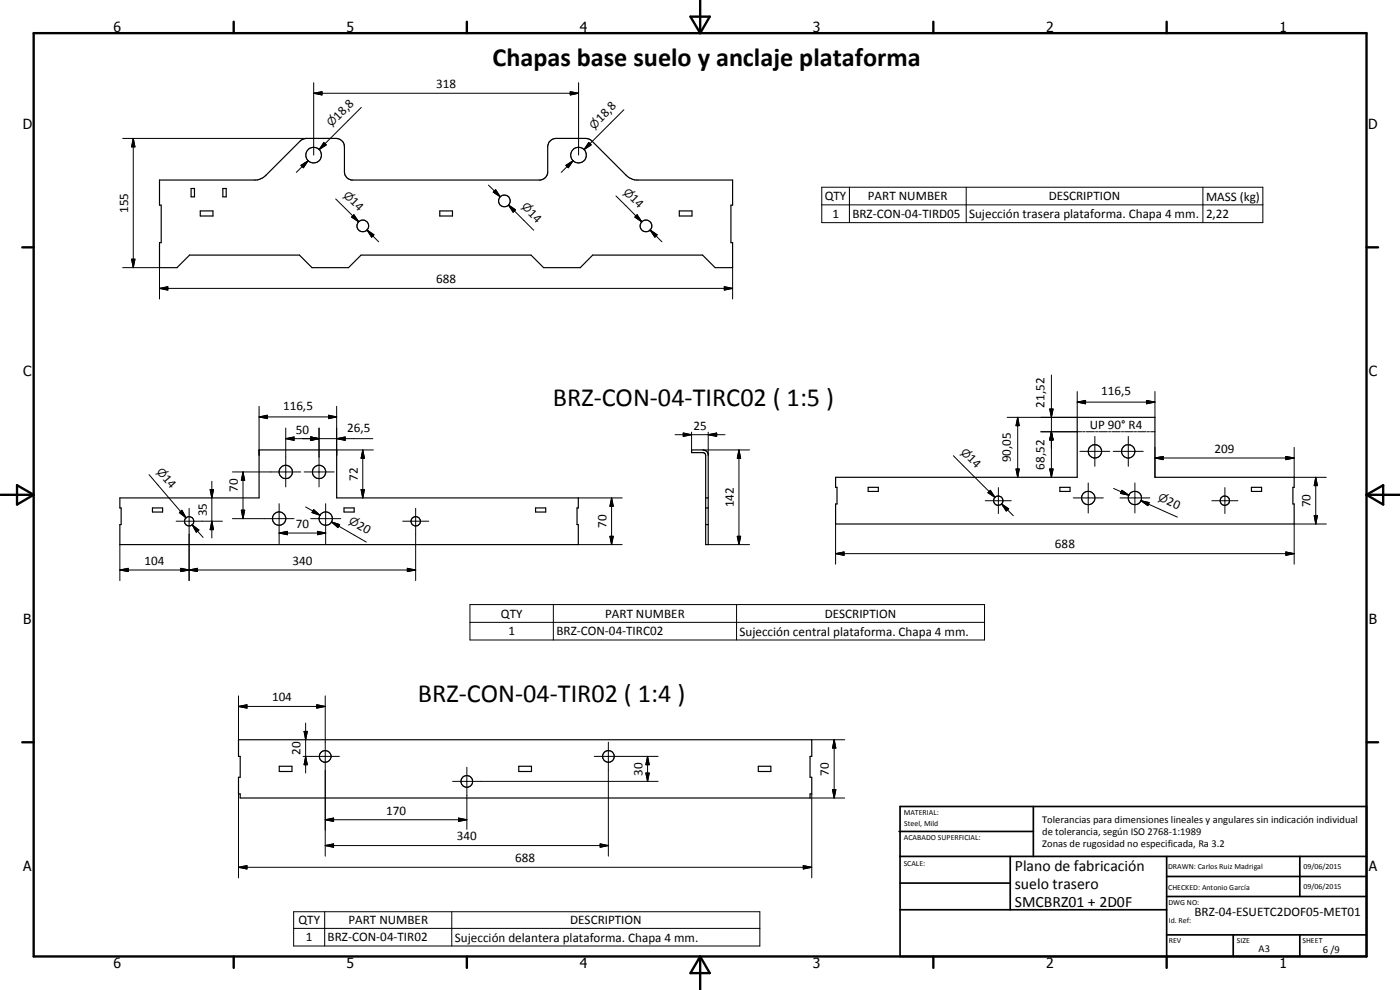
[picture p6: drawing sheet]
<svg xmlns="http://www.w3.org/2000/svg" width="420mm" height="297mm" viewBox="0 0 420 297" stroke-linecap="round" stroke-linejoin="round" font-family="sans-serif">
<g fill="none" stroke="#000" stroke-width=".35">
<path d="M47.9 54h29.4l1.3-.5 1.2-.9 10.9-10.7 1.2-.4h9a2.52 2.52 0 0 1 2.5 2.6v7.5a2.47 2.47 0 0 0 2.1 2.4h56.7a2.53 2.53 0 0 0 2.2-2.1v-7.8a2.59 2.59 0 0 1 2.5-2.6h8.9l1.3 .4 10.8 10.7 1.2 .9 1.3 .5h29.5v7.6h-.5v11.2h.5v7.5h-5.3l-3.7-3.8h-33l-3.8 3.8h-11l-3.7-3.8h-51l-3.8 3.8h-11l-3.7-3.8h-33l-3.8 3.8h-5.2v-7.5h.5v-11.2h-.5zM57.4 56.6h1v2.5h-1zM66.9 56.6h1v2.5h-1zM60.1 63.3h3.8v1.5h-3.8zM132 63.3h3.8v1.5h-3.8zM203.9 63.3h3.8v1.5h-3.8zM207.5 135l4 .1a1.39 1.39 0 0 1 1 1.2v27.1h-.7v-26.8l-.1-.4-.6-.4h-3.6zM36 149.4h41.8v-14.4h23.2v14.4h72.6v3h-.4v5h.4v6h-137.6v-6h.4v-5h-.4zM45.8 152.4h3v1.2h-3zM103.2 152.4h3.1v1.2h-3.1zM160.7 152.4h3.1v1.2h-3.1zM211.8 149.4h.7"/>
<path d="M211.8 152.4h.7M211.8 157.4h.7M250.8 143.2h72.5v-18h23.3v18h41.8v3h-.4v5h.4v6h-137.6v-6h.4v-5h-.4zM260.6 146.2h3v1.2h-3zM318.1 146.2h3v1.2h-3zM375.6 146.2h3v1.2h-3zM71.6 222h172v4.9h-.5v6.3h.5v5h-.5v1.2h-171v-1.2h-.5v-5h.5v-6.3h-.5zM83.8 229.9h3.8v1.6h-3.8zM155.7 229.9h3.8v1.6h-3.8zM227.6 229.9h3.7v1.6h-3.7z"/>
<circle cx="94.1" cy="46.5" r="2.35"/>
<circle cx="173.6" cy="46.5" r="2.35"/>
<circle cx="108.9" cy="67.8" r="1.77"/>
<circle cx="151.4" cy="60.3" r="1.76"/>
<circle cx="193.9" cy="67.8" r="1.76"/>
<circle cx="328.6" cy="135.4" r="2.01"/>
<circle cx="338.6" cy="135.4" r="2"/>
<circle cx="56.8" cy="156.4" r="1.4"/>
<circle cx="83.8" cy="155.6" r="2.01"/>
<circle cx="85.8" cy="141.6" r="2.01"/>
<circle cx="95.8" cy="141.6" r="2.01"/>
<circle cx="97.8" cy="155.6" r="2"/>
<circle cx="124.8" cy="156.4" r="1.4"/>
<circle cx="299.6" cy="150.2" r="1.39"/>
<circle cx="326.6" cy="149.4" r="2"/>
<circle cx="340.6" cy="149.4" r="2.01"/>
<circle cx="367.6" cy="150.2" r="1.4"/>
<circle cx="97.6" cy="226.9" r="1.74"/>
<circle cx="140.1" cy="234.4" r="1.76"/>
<circle cx="182.6" cy="227" r="1.75"/>
</g>
<g fill="none" stroke="#000" stroke-width=".3">
<path d="M94.1 28l2.5-.5v1zM94.1 28h79.5M94.1 24.8v21.7M108.4 32.2l-12.6 12.7M171.1 27.5l2.5 .5-2.5 .5zM173.6 24.8v21.7M187.2 32.9l-11.9 12M36.8 41.5h55.1M40 41.5l.5 2.6h-1zM40 41.5v38.8M90.3 49.6l2.2-1.4-1.5 2.1zM92.5 48.2l-3.6 3.5"/>
<path d="M97.2 42.8l.7 .7-2.1 1.4zM100.7 59.7l6.9 6.8M146.6 55.5l3.5 3.6M148 57.7l.7-.8 1.4 2.2zM148.7 56.9l1.4 2.2-2.1-1.4zM169.8 49.6l2.2-1.4-1.5 2.1zM172 48.2l-3.6 3.5M176.7 42.8l.7 .7-2.1 1.4zM184.9 58.8l7.7 7.7M246.6 56.2h132.4v10.6h-132.4zM254.9 56.2v10.6M290 56.2v10.6"/>
<path d="M361 56.2v10.6M39.5 77.8h1l-.5 2.5zM106.2 64.4l1.4 2.1-2.1-1.3zM110.1 69l2.1 1.4-.7 .8zM110.1 69l3.6 3.6M152.6 61.5l2.1 1.4-.7 .8zM152.6 61.5l7.6 7.6M190.9 64.8l1.7 1.7M191.2 64.4l1.4 2.1-2.1-1.3zM195.1 69l2.1 1.4-.7 .8zM195.1 69l3.6 3.6M246.6 61.5h132.4"/>
<path d="M36.8 80.3h11.1v9.4M47.9 86.5l2.5-.5v1zM47.9 86.5h172M217.4 86l2.5 .5-2.5 .5zM219.9 80.3v9.4M315.5 112.5v30.7M323.3 117.5v7.7h-21.1M346.6 117.5v7.7M77.8 125.1l2.5-.5v1zM77.8 125.1h23.2M77.8 121.9v14.7M85.8 131.6l2.5-.5v1z"/>
<path d="M85.8 128.4v17.7M85.8 131.6h26.1M93.2 131.1l2.5 .5-2.5 .5zM95.7 128.4v17.7M98.6 124.6l2.4 .5-2.4 .5zM101 131.6l2.6-.5v1zM101 135h11M101 121.9v14.7M108.9 135l.5 2.5h-1zM108.9 135v14.4M202.6 130.4h15M205.1 129.9l2.4 .5-2.4 .5z"/>
<path d="M207.5 129.7v6.1M211 135h13.9M212.5 130.4l2.6-.5v1zM212.5 129.7v6.9M221.8 135l.5 2.5h-1zM221.8 135v28.4M286.1 136.7l12.5 12.5M305.4 125.2l.5 2.5h-1zM305.4 125.2v18M312.4 129.5h12.2M315 122.7h1l-.5 2.5zM315.5 129.5l.5 2.5h-1z"/>
<path d="M323.3 120.6l2.5-.5v1.1zM323.3 120.6h23.3M324.1 135.4h9M324.9 129.5h.7M325.9 129.5h2.6M328.6 130.9v9M328.8 129.5h.7M329.8 129.5h2.5M332.7 129.5h.6M333.7 129.5h2.5M334.1 135.4h9M336.6 129.5h.6"/>
<path d="M337.5 129.5h2.6M338.6 130.9v9M340.4 129.5h.7M341.4 129.5h2.6M344.1 120.1l2.5 .5-2.5 .6zM344.3 129.5h.7M345.3 129.5h1.3M346.6 137.4l2.5-.5v1zM346.6 137.4h41.8M346.6 134.2v9M385.9 136.9l2.5 .5-2.5 .5zM388.4 134.2v9h9.6"/>
<path d="M44.7 142.4l11.1 13M52.9 156.4h13.8M53.8 153.8l.8-.7 1.2 2.3zM54.2 153.5l1.6 1.9M56.8 152.5v21.7M57.7 157.5l2 1.5-.8 .7zM57.7 157.5l3.2 3.7M63.1 146.9h1l-.5 2.5zM63.6 156.4l.5 2.5h-1zM63.6 144.4v17M69.8 141.6h20.4M69.8 155.6h18.5"/>
<path d="M72.4 153.1h1l-.5 2.5zM72.9 141.6l.5 2.5h-1zM72.9 141.6v14M83.8 159.9l2.5-.5v1zM83.8 151.1v12M83.8 159.9h13.9M91.3 141.6h9M91.7 152.1l4.3 2.5M93.2 155.6h9.1M94.1 152.9l1.9 1.7-2.4-.8zM95.3 159.4l2.4 .5-2.4 .5zM97.7 151.1v12"/>
<path d="M99.5 156.6l2.4 .8-.5 .9zM99.5 156.6l10.4 6M108.4 146.9h1l-.5 2.5zM120.9 156.4h7.8M124.7 152.5v21.7M173.6 149.4h13.1M183.5 149.4l.6 2.5h-1.1zM183.5 149.4v14M250.8 157.2v12.1M295.7 150.2h7.8M297.2 147.1l1.4 2.1-2.1-1.4zM299.6 146.3v7.8"/>
<path d="M300.6 151.2l2.1 1.5-.7 .6zM300.6 151.2l3.5 3.5M304.9 140.7h1l-.5 2.5zM315 140.7h1l-.5 2.5zM322.1 149.4h9M326.6 144.9v9M334.2 146.6l4.6 2M336.1 149.4h9M336.7 147.1l2.1 1.5-2.5-.6zM340.6 144.9v9M342.4 150.2l2.5 .6-.4 .9zM342.4 150.2l2.3 1.1"/>
<path d="M342.4 150.2l10.9 5M363.7 150.2h7.8M367.6 146.3v7.8M394.4 154.7h1l-.5 2.5zM394.9 143.2l.5 2.5h-1zM394.9 143.2v14M398 157.2h-9.6v12.1M36 171l2.5-.5v1zM36 171h88.7M36 163.4v10.8M54.3 170.5l2.5 .5-2.5 .5zM56.8 171l2.5-.5v1z"/>
<path d="M122.2 170.5l2.5 .5-2.5 .5zM173.6 163.4h13.1M183 160.9h1.1l-.6 2.5zM212.5 163.4h12.4M221.3 160.9h1l-.5 2.5zM250.8 166.1l2.5-.5v1zM250.8 166.1h137.6M385.9 165.6l2.5 .5-2.5 .5zM141 181.4h154.5v10.6h-154.5zM141 186.7h154.5M166.1 181.4v10.6M221.1 181.4v10.6"/>
<path d="M71.6 212l2.5-.5v1zM71.6 212h26M71.6 208.8v13.2M91.3 219.5h.9l-.5 2.5zM91.7 217v14.9M95.1 211.5l2.5 .5-2.5 .5zM97.6 208.8v48.1M71.6 238.2v25.2M91 226.9h10.8M91.7 226.9l.5 2.5h-.9zM135.8 234.4h61.7M140.1 230.2v18.6"/>
<path d="M178.3 226.9h19.2M182.6 222.7v34.2M193.8 231.9h1l-.5 2.5zM194.3 226.9l.5 2.5h-1zM194.3 226.9v7.5M243.1 239.4h10.4M243.6 222h9.9M243.6 238.2v25.2M249.8 236.9h1.1l-.6 2.5zM250.3 222l.6 2.5h-1.1zM250.3 222v17.4M97.6 253.7l2.5-.5v1z"/>
<path d="M97.6 246l2.5-.6v1.1zM97.6 253.7h85M97.6 246h42.5M137.6 245.4l2.5 .6-2.5 .5zM180.1 253.2l2.5 .5-2.5 .5zM241.1 259.7l2.5 .5-2.5 .5zM71.6 260.2l2.5-.5v1zM71.6 260.2h172M88.1 273.6h139.9v10.2h-139.9zM88.1 278.6h139.9M97.4 273.6v10.2M135.6 273.6v10.2"/>
</g>
<g fill="none" stroke="#000" stroke-width=".71">
<path d="M10.1 9.9h400v277.1h-400zM70.1 6.5v3.4M140.1 6.5v3.4M207.2 5h5.8l-2.9 4.9zM210.1 0v9.9M280.1 6.5v3.4M350.1 6.5v3.4M6.7 74.2h3.4M410.1 74.2h3.5M.1 148.5h10M5.1 145.6l5 2.9-5 2.9zM410.1 148.5h10"/>
<path d="M410.1 148.5l5-2.9v5.8zM6.7 222.7h3.4M410.1 222.7h3.5M70.1 287v3.4M140.1 287v3.4M210.1 287v10M210.1 287l2.9 5h-5.8zM280.1 287v3.4M350.1 287v3.4"/>
</g>
<g fill="none" stroke="#000" stroke-width=".51">
<path d="M269.8 249.5h40.3M270.1 242h140v45h-140zM270.1 257h140M303.2 257v16M310.1 242v15M350.1 257v30M390.1 257v12M270.1 265h33.1M270.1 273h80M350.1 269h60M350.1 263h60M350.1 280.5h60"/>
<path d="M370.1 280.5v6.5M390.1 280.5v6.5"/>
</g>
<g fill="#000">
<path d="M94.1 28l2.5-.5v1zM171.1 27.5l2.5 .5-2.5 .5zM40 41.5l.5 2.6h-1zM90.3 49.6l2.2-1.4-1.5 2.1zM97.2 42.8l.7 .7-2.1 1.4zM148.7 56.9l1.4 2.2-2.1-1.4zM169.8 49.6l2.2-1.4-1.5 2.1zM176.7 42.8l.7 .7-2.1 1.4zM39.5 77.8h1l-.5 2.5zM106.2 64.4l1.4 2.1-2.1-1.3zM110.1 69l2.1 1.4-.7 .8zM152.6 61.5l2.1 1.4-.7 .8z"/>
<path d="M191.2 64.4l1.4 2.1-2.1-1.3zM195.1 69l2.1 1.4-.7 .8zM47.9 86.5l2.5-.5v1zM217.4 86l2.5 .5-2.5 .5zM77.8 125.1l2.5-.5v1zM85.8 131.6l2.5-.5v1zM93.2 131.1l2.5 .5-2.5 .5zM98.6 124.6l2.4 .5-2.4 .5zM101 131.6l2.6-.5v1zM108.9 135l.5 2.5h-1zM205.1 129.9l2.4 .5-2.4 .5zM212.5 130.4l2.6-.5v1z"/>
<path d="M221.8 135l.5 2.5h-1zM305.4 125.2l.5 2.5h-1zM315 122.7h1l-.5 2.5zM315.5 129.5l.5 2.5h-1zM323.3 120.6l2.5-.5v1.1zM344.1 120.1l2.5 .5-2.5 .6zM346.6 137.4l2.5-.5v1zM385.9 136.9l2.5 .5-2.5 .5zM53.8 153.8l.8-.7 1.2 2.3zM57.7 157.5l2 1.5-.8 .7zM63.1 146.9h1l-.5 2.5zM63.6 156.4l.5 2.5h-1z"/>
<path d="M72.4 153.1h1l-.5 2.5zM72.9 141.6l.5 2.5h-1zM83.8 159.9l2.5-.5v1zM94.1 152.9l1.9 1.7-2.4-.8zM99.5 156.6l2.4 .8-.5 .9zM108.4 146.9h1l-.5 2.5zM183.5 149.4l.6 2.5h-1.1zM297.2 147.1l1.4 2.1-2.1-1.4zM300.6 151.2l2.1 1.5-.7 .6zM304.9 140.7h1l-.5 2.5zM315 140.7h1l-.5 2.5zM336.7 147.1l2.1 1.5-2.5-.6z"/>
<path d="M342.4 150.2l2.5 .6-.4 .9zM394.4 154.7h1l-.5 2.5zM394.9 143.2l.5 2.5h-1zM36 171l2.5-.5v1zM54.3 170.5l2.5 .5-2.5 .5zM56.8 171l2.5-.5v1zM95.3 159.4l2.4 .5-2.4 .5zM122.2 170.5l2.5 .5-2.5 .5zM183 160.9h1.1l-.6 2.5zM221.3 160.9h1l-.5 2.5zM250.8 166.1l2.5-.5v1zM385.9 165.6l2.5 .5-2.5 .5z"/>
<path d="M71.6 212l2.5-.5v1zM91.3 219.5h.9l-.5 2.5zM95.1 211.5l2.5 .5-2.5 .5zM91.7 226.9l.5 2.5h-.9zM193.8 231.9h1l-.5 2.5zM194.3 226.9l.5 2.5h-1zM249.8 236.9h1.1l-.6 2.5zM250.3 222l.6 2.5h-1.1zM71.6 260.2l2.5-.5v1zM97.6 253.7l2.5-.5v1zM97.6 246l2.5-.6v1.1zM137.6 245.4l2.5 .6-2.5 .5z"/>
<path d="M180.1 253.2l2.5 .5-2.5 .5zM241.1 259.7l2.5 .5-2.5 .5z"/>
</g>
<g font-size="7.9">
<text x="147.8" y="19.9">Chapas base suelo y anclaje plataforma</text>
<text x="165.9" y="121.7">BRZ-CON-04-TIRC02 ( 1:5 )</text>
<text x="125.4" y="210.5">BRZ-CON-04-TIR02 ( 1:4 )</text>
</g>
<g font-size="4.7">
<text x="304.6" y="261.2">Plano de fabricación</text>
<text x="304.6" y="266.6">suelo trasero</text>
<text x="304.6" y="272">SMCBRZ01 + 2D0F</text>
</g>
<g font-size="4.2">
<text x="34" y="9.6">6</text>
<text x="104" y="9.6">5</text>
<text x="174" y="9.6">4</text>
<text x="244" y="9.6">3</text>
<text x="314" y="9.6">2</text>
<text x="384" y="9.6">1</text>
<text x="6.8" y="38.7">D</text>
<text x="410.6" y="38.7">D</text>
<text x="7" y="112.9">C</text>
<text x="410.8" y="112.9">C</text>
<text x="7" y="187.1">B</text>
<text x="410.8" y="187.1">B</text>
<text x="7" y="261.4">A</text>
<text x="410.8" y="261.4">A</text>
<text x="34" y="290.4">6</text>
<text x="104" y="290.4">5</text>
<text x="174" y="290.4">4</text>
<text x="244" y="290.4">3</text>
<text x="314" y="290.4">2</text>
<text x="384" y="290.4">1</text>
</g>
<g font-size="3.9">
<text x="130.9" y="26.5">318</text>
<text x="101.5" y="36.2" transform="rotate(-45 101.5 36.2)">18,8</text>
<text x="180.3" y="36.9" transform="rotate(-45 180.3 36.9)">18,8</text>
<text x="188.9" y="59.8" transform="rotate(45 188.9 59.8)">14</text>
<text x="38.5" y="63.9" transform="rotate(-90 38.5 63.9)">155</text>
<text x="104.8" y="60.7" transform="rotate(45 104.8 60.7)">14</text>
<text x="158.4" y="64.2" transform="rotate(45 158.4 64.2)">14</text>
<text x="247.5" y="60.1">QTY</text>
<text x="249.8" y="65.4">1</text>
<text x="255.9" y="65.4">BRZ-CON-04-TIRD05</text>
<text x="260.5" y="60.1">PART NUMBER</text>
<text x="290.9" y="65.5">Sujección trasera plataforma. Chapa 4 mm.</text>
<text x="314.7" y="60.1">DESCRIPTION</text>
<text x="361.9" y="60.2">MASS (kg)</text>
<text x="361.9" y="65.4">2,22</text>
<text x="130.9" y="85">688</text>
<text x="330.4" y="118.6">116,5</text>
<text x="85" y="123.1">116,5</text>
<text x="313.5" y="122.3" transform="rotate(-90 313.5 122.3)">21,52</text>
<text x="88.8" y="130.1">50</text>
<text x="104.2" y="129.6">26,5</text>
<text x="208.1" y="128.9">25</text>
<text x="327.1" y="128.8">UP 90° R4</text>
<text x="290.1" y="137.8" transform="rotate(45 290.1 137.8)">14</text>
<text x="364.5" y="135.9">209</text>
<text x="48.7" y="143.8" transform="rotate(49 48.7 143.8)">14</text>
<text x="303.3" y="138.7" transform="rotate(-90 303.3 138.7)">90,05</text>
<text x="313.5" y="140.9" transform="rotate(-90 313.5 140.9)">68,52</text>
<text x="71.4" y="147.7" transform="rotate(-90 71.4 147.7)">70</text>
<text x="107.3" y="144.2" transform="rotate(-90 107.3 144.2)">72</text>
<text x="62" y="154.9" transform="rotate(-90 62 154.9)">35</text>
<text x="220.2" y="152.2" transform="rotate(-90 220.2 152.2)">142</text>
<text x="349.9" y="151.3" transform="rotate(24 349.9 151.3)">20</text>
<text x="393.3" y="152.2" transform="rotate(-90 393.3 152.2)">70</text>
<text x="88.8" y="158.4">70</text>
<text x="106.9" y="158.4" transform="rotate(30 106.9 158.4)">20</text>
<text x="182" y="158.4" transform="rotate(-90 182 158.4)">70</text>
<text x="316.6" y="164.5">688</text>
<text x="43.4" y="169.5">104</text>
<text x="87.8" y="169.5">340</text>
<text x="150.3" y="185.3">QTY</text>
<text x="181.6" y="185.3">PART NUMBER</text>
<text x="247.5" y="185.3">DESCRIPTION</text>
<text x="152.6" y="190.6">1</text>
<text x="167" y="190.6">BRZ-CON-04-TIRC02</text>
<text x="221.9" y="190.8">Sujección central plataforma. Chapa 4 mm.</text>
<text x="81.6" y="210.4">104</text>
<text x="90.2" y="226.4" transform="rotate(-90 90.2 226.4)">20</text>
<text x="192.8" y="232.7" transform="rotate(-90 192.8 232.7)">30</text>
<text x="248.8" y="232.7" transform="rotate(-90 248.8 232.7)">70</text>
<text x="115.9" y="244.4">170</text>
<text x="137.1" y="252.1">340</text>
<text x="154.6" y="258.7">688</text>
<text x="358.5" y="275">BRZ-04-ESUETC2DOF05-MET01</text>
<text x="89.6" y="277.3">QTY</text>
<text x="104.6" y="277.3">PART NUMBER</text>
<text x="171.1" y="277.3">DESCRIPTION</text>
<text x="91.8" y="282.4">1</text>
<text x="98.3" y="282.4">BRZ-CON-04-TIR02</text>
<text x="136.5" y="282.6">Sujección delantera plataforma. Chapa 4 mm.</text>
</g>
<g font-size="3.3">
<text x="99.5" y="38.2" transform="rotate(-45 99.5 38.2)">n</text>
<text x="178.3" y="38.9" transform="rotate(-45 178.3 38.9)">n</text>
<text x="102.9" y="58.7" transform="rotate(45 102.9 58.7)">n</text>
<text x="186.9" y="57.8" transform="rotate(45 186.9 57.8)">n</text>
<text x="156.4" y="62.2" transform="rotate(45 156.4 62.2)">n</text>
<text x="288.2" y="135.8" transform="rotate(45 288.2 135.8)">n</text>
<text x="46.9" y="141.6" transform="rotate(49 46.9 141.6)">n</text>
<text x="347.3" y="150.1" transform="rotate(24 347.3 150.1)">n</text>
<text x="104.5" y="157" transform="rotate(30 104.5 157)">n</text>
</g>
<g font-size="3.1">
<text x="312.7" y="246.8">Tolerancias para dimensiones lineales y angulares sin indicación individual</text>
<text x="312.7" y="250.4">de tolerancia, según ISO 2768-1:1989</text>
<text x="312.7" y="254">Zonas de rugosidad no especificada, Ra 3.2</text>
<text x="377.7" y="285.6">A3</text>
<text x="397" y="285.9">6 /9</text>
</g>
<g font-size="2.4">
<text x="271.2" y="244.4">MATERIAL:</text>
<text x="271.3" y="252">ACABADO SUPERFICIAL:</text>
<text x="271.4" y="247.9">Steel, Mild</text>
<text x="271.2" y="259.7">SCALE:</text>
<text x="350.6" y="260.8">DRAWN: Carlos Ruiz Madrigal</text>
<text x="391.2" y="260.6">09/06/2015</text>
<text x="350.6" y="267.1">CHECKED: Antonio García</text>
<text x="391.2" y="266.7">09/06/2015</text>
<text x="350.6" y="271.4">DWG NO:</text>
<text x="350.8" y="276.9">Id. Ref:</text>
<text x="350.8" y="282.8">REV</text>
<text x="371.2" y="282.9">SIZE</text>
<text x="390.9" y="282.9">SHEET</text>
</g>
</svg>
